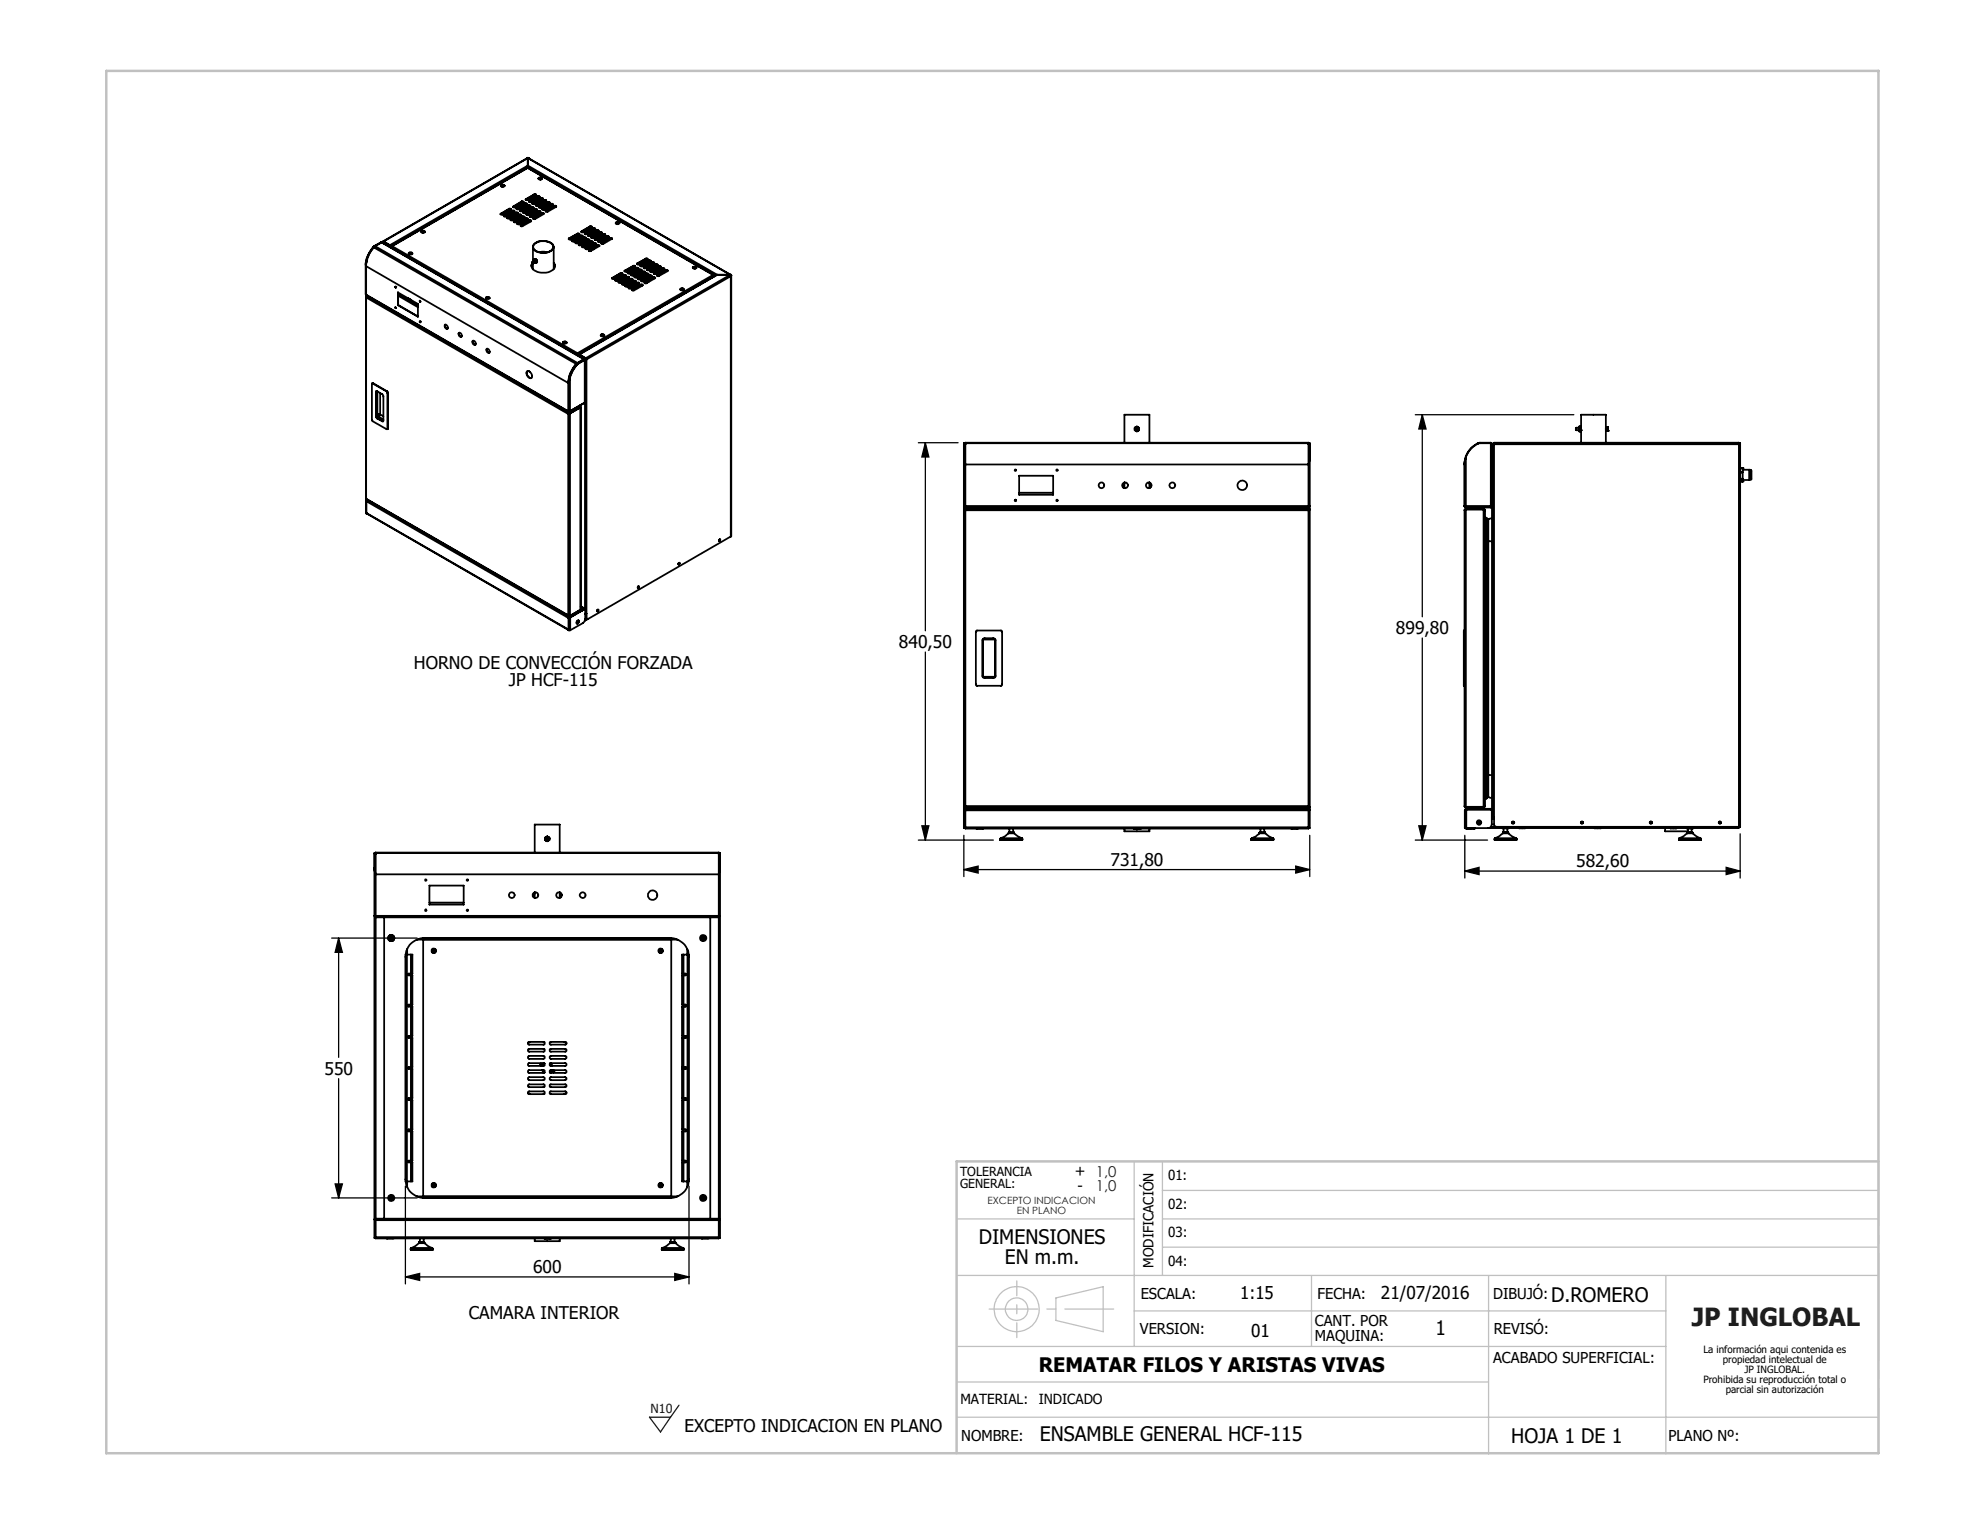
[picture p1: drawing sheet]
<svg xmlns="http://www.w3.org/2000/svg" width="280mm" height="215mm" viewBox="0 0 280 215" stroke-linecap="round" stroke-linejoin="round" font-family="sans-serif">
<g fill="none" stroke="#c0c0c0" stroke-width=".18">
<path d="M134.9 172h25.1M135 179.9h130M160 163.8v26.2M164 167.9h101M164 172h101M164 175.9h101M164 163.8v16.1M185 179.9v10.1M210 179.9v25.3M235 179.9v25.2M135 195h75M135 199.9h130"/>
<path d="M135 190h100M148.9 183.1l6.7-1.6v6.4l-6.7-1.6zM160 184.9h75"/>
<circle cx="143.4" cy="184.7" r="1.59"/>
<circle cx="143.4" cy="184.7" r="3.2"/>
</g>
<g fill="none" stroke="#000" stroke-width=".18">
<path d="M199.6 58.5h22.4M200.6 58.5l.6 2h-1.1zM200.6 58.5v28.5M129.5 62.5h5.6M130.5 62.5l.5 2h-1zM130.5 62.5v26.5M130.5 92v26.5M200.6 90v28.5M129.5 118.5h10.6M130 116.5h1l-.5 2zM136 117.8v5.9M184.7 117.8v5.9"/>
<path d="M199.6 118.5h10.2M200.1 116.5h1.1l-.6 2zM206.6 117.8v6.1M245.5 117.6v6.3M46.8 132.3h12M47.8 132.3l.5 2.1h-1zM47.8 132.3v16.9M136 122.7l2-.5v1zM136 122.7h48.7M182.8 122.2l1.9 .5-1.9 .5zM206.6 122.9l2-.5v1zM206.6 122.9h38.9"/>
<path d="M243.5 122.4l2 .5-2 .5zM47.8 152.2v16.8M46.8 169h12M47.3 167h1l-.5 2zM57.2 167.3v13.8M95.2 179.7l2 .4-2 .5zM97.2 167.3v13.8M57.2 180.1l2-.4v.9zM57.2 180.1h40"/>
</g>
<path d="M91.6 199.9h3l-1.4 2.1zM95.8 198.2l-1.2 1.7" fill="none" stroke="#191924" stroke-width=".18"/>
<path d="M265 163.8v41.2" fill="none" stroke="#c0c0c0" stroke-width=".18" stroke-dasharray="15.2 1.3 1.3 1.3" stroke-dashoffset="6.1"/>
<path d="M135 205h130" fill="none" stroke="#c0c0c0" stroke-width=".18" stroke-dasharray="15.2 1.3 1.3 1.3" stroke-dashoffset="-.3"/>
<path d="M139.5 184.7h17.6" fill="none" stroke="#c0c0c0" stroke-width=".18" stroke-dasharray="15.2 1.3 1.3 1.3" stroke-dashoffset="8.4"/>
<path d="M143.4 180.7v8" fill="none" stroke="#c0c0c0" stroke-width=".18" stroke-dasharray="15.2 1.3 1.3 1.3" stroke-dashoffset="13.1"/>
<path d="M15 10h250v195h-250zM265 163.8h-130.1v41.2" fill="none" stroke="#c0c0c0" stroke-width=".35"/>
<path d="M136 122.7l2-.5v1zM182.8 122.2l1.9 .5-1.9 .5zM130.5 62.5l.5 2h-1zM130 116.5h1l-.5 2zM243.5 122.4l2 .5-2 .5zM206.6 122.9l2-.5v1zM200.1 116.5h1.1l-.6 2zM200.6 58.5l.6 2h-1.1zM47.8 132.3l.5 2.1h-1zM47.3 167h1l-.5 2zM57.2 180.1l2-.4v.9zM95.2 179.7l2 .4-2 .5z" fill="#000"/>
<g fill="none" stroke="#000" stroke-width=".25">
<path d="M51.6 37.2v4.4M51.6 36.8v.3v.5M51.6 37.6v4M51.6 37.6l28.6 16.4M51.6 36.8h.1M51.7 36.8l-.1 .5M51.7 36.8v.3M52.6 34.8l-.1 .2a4.4 4.4 0 0 0-.9 1.8M52.6 34.8l.1 .1M52.7 34.9l-.2 .1a4.4 4.4 0 0 0-.8 1.8M52.7 34.9l-.1 .2a4 4 0 0 0-1 2.5M52.7 34.9l28.6 16.4"/>
<path d="M52.8 34.7l-.2 .1M52.8 34.7h.1M52.8 34.7l-.1 .2M52.9 34.7l-.2 .2M52.9 34.7l28.6 16.5M53.7 34.2h.1M53.7 34.2l-.9 .5M53.8 34.2h.1M53.8 34.2l-1 .5M53.8 34.2v.1M53.8 34.2l-.9 .5M53.8 34.2l28.5 16.5"/>
<path d="M53.9 34.2l28.6 16.5M53.9 34.2h.1M54 34.1v.1M54 34.1h.1M54 34.2l1.5 .9M54 34.2v.1M54.1 34.1h-.1M54.1 34.1l.9 .5M54.1 34.1h.1M55 34.6l.1 .2M55 34.6h.1M55.1 34.8h.1"/>
<path d="M55.1 34.9l26.3 15.1M55.1 34.8v.1M55.3 34.7l-.2 .2M55.3 34.7l-.1 .1M55.3 34.7l26.2 15.1M55.5 35.1l.1 .1M55.5 35.1h.1M57.6 35.7l.2-.1a.2 .2 0 0 1 .3 0 .2 .2 0 0 1 0 .3h-.3zM57.6 35.8a.31 .31 0 0 1 .6 0M59.4 32.7l.2-.1 .3 .1M59.4 32.6l.2-.1a.19 .19 0 0 1 .3 .1 .19 .19 0 0 1-.2 .3 .18 .18 0 0 1-.2-.1 .18 .18 0 0 1-.1-.2zM59.9 32.7l-.3 .1"/>
<path d="M70.7 30.2h-.1M70.7 26.2a.32 .32 0 0 1 .5 0M70.7 30.1v.1M70.7 26.1h.1a.19 .19 0 0 1 .3 0 .19 .19 0 0 1 0 .2h-.1a.19 .19 0 0 1-.3 .1 .19 .19 0 0 1 0-.3zM71.1 30.5h.1M71.1 30.4v.1M71.2 26.2l-.4 .2M71.6 30.7l-.1 .1M71.6 30.7h.1M71.8 29.4h.2l.1 .1-1.2 .8h-.2l-.1-.1 .1-.1M71.8 29.5h.3M71.8 29.4l-1.1 .7"/>
<path d="M71.8 29.4v.1M71.8 29.5l-1.1 .7M72.1 31h-.1M72.1 31h.1M72.3 29.7h.3v.1l-1.2 .7a.16 .16 0 0 1-.2 .1 .16 .16 0 0 1-.1-.2M72.3 29.8h.3M72.3 29.7l-1.2 .7M72.3 29.7v.1M72.3 29.8l-1.2 .7M72.4 29.2h.1M72.4 29.1v.1M72.5 31.3h.1"/>
<path d="M72.8 30a.13 .13 0 0 1 .2-.1 .13 .13 0 0 1 0 .2l-1.2 .7h-.2v-.1M72.8 30l.3 .1M72.8 30l-1.2 .7M72.8 30h.1M72.9 29.4l-.1 .1M72.9 29.4h.1M73 31.5v.1M73 31.5h.1M73.2 30.3a.16 .16 0 0 1 .2-.1 .16 .16 0 0 1 .1 .2l-1.2 .7h-.2l-.1-.1h.1M73.2 30.3l.3 .1M73.2 30.3l-1.1 .7M73.2 30.3h.1"/>
<path d="M73.3 29.2l.2 .1M73.3 29.7v.1M73.5 31.8h.1M73.5 31.8h-.1M73.6 28.4h.2l.1 .2-1.3 .7h-.2v-.1v-.1M73.6 28.5h.3M73.6 28.4l-1.2 .7M73.6 28.5l-1.2 .7M73.6 28.4v.1M73.7 30.5l.3 .1-1.2 .7a.16 .16 0 0 1-.2 .1 .16 .16 0 0 1-.1-.2v.1M73.7 30.5l.3 .1M73.7 30.5l-1.2 .8"/>
<path d="M73.8 29.4l.2 .1M73.8 29.9v.1M73.8 30h.1M74 28.7h.2l.2 .1-1.3 .7a.16 .16 0 0 1-.1 .1 .16 .16 0 0 1-.2-.2h.1M74 28.7l.3 .1M74 28.7l-1.1 .7M74 28.7h.1M74.2 30.8l.3 .1-1.3 .8-.2-.1v-.1M74.2 30.9h.3M74.2 30.8l-1.2 .7M74.2 28.1h.1M74.2 30.8v.1"/>
<path d="M74.2 30.9l-1.2 .6M74.2 28.1v.1M74.3 29.7l.2 .1M74.3 30.2v.1M74.3 30.3h.1M74.3 22.3h.3M74.3 22.3h.1M74.4 22.3h.1M74.4 23.7l-19.2 11M74.4 22.3l-20.4 11.8M74.4 28v.2M74.4 29.1v.2"/>
<path d="M74.4 29.7v.1M74.4 23.7h.1M74.4 23.4v.2M74.4 23.7l-19.1 11M74.4 23.7l26.2 15.1M74.4 23.6l-19.3 11.2M74.4 23.4l-19.4 11.2M74.4 22.3v1.1M74.4 23.6v.1M74.4 22.3l-20.3 11.8M74.5 23.4v.2M74.5 22.3h.1"/>
<path d="M74.5 23.7l26.2 15.1M74.5 22.3l28.5 16.5M74.5 23.4l26.6 15.4M74.5 22.3v1.1M74.5 23.6v.1M74.5 23.6l26.4 15.3M74.5 29l.3 .1-1.2 .7h-.3v-.1M74.5 29l.3 .1M74.5 29l-1.2 .7M74.5 27.9v.3M74.5 29v.3M74.5 29.6v.2"/>
<path d="M74.6 22.3h-.1M74.6 22.3h.1M74.6 31.1a.16 .16 0 0 1 .2-.1 .16 .16 0 0 1 .1 .2l-1.3 .7-.2-.1h.1M74.6 31.1l.3 .1M74.6 28.4v.1M74.6 31.1l-1.1 .7M74.6 31.1h.1M74.8 30l.1 .1M74.8 30.5l-.1 .1M74.8 30.5h.1M75 29.3a.16 .16 0 0 1 .2-.1 .16 .16 0 0 1 .1 .2l-1.3 .7-.2-.1v-.1M75 29.3h.3"/>
<path d="M75 29.3l-1.2 .6M75 29.3l-1.2 .7M75 29.3h.1M75.1 37l.1-.1 .1 .1v.1h-.1M75.1 28.7h.1M75.2 37.1h.1M75.2 34.8v2.1M75.2 37.1v.9M75.2 30.3l.2 .1M75.2 30.8v.1M75.2 36.8h.1M75.2 30.7v.1"/>
<path d="M75.2 36.7v.1M75.3 36.7h.1M75.3 36.7h-.1M75.4 27.4a.16 .16 0 0 1 .1 0 .16 .16 0 0 1 .1 .1l-1.2 .7h-.2l-.1-.1h.1M75.4 27.5h.2M75.4 36.6l.1 .1M75.4 36.6h.1M75.4 36.8l-.3 .1M75.4 27.4l-1.2 .7M75.4 27.5l-1.2 .6M75.4 27.4v.1M75.4 36.6l-.1 .1"/>
<path d="M75.4 37.1h.1zM75.4 34.4a2.1 2.1 0 0 1 2.6 .1 .7 .7 0 0 1-.6 1 1.92 1.92 0 0 1-2.2-.5v-.3zM75.5 36.6v.1M75.5 34.4a1.84 1.84 0 0 1 2.5 .3 1.07 1.07 0 0 1-1.3 .9h-.1a1.24 1.24 0 0 1-1.4-.8zM75.5 29.5l.3 .1-1.3 .7a.16 .16 0 0 1-.1 .1 .16 .16 0 0 1-.1-.2M75.5 29.5l.3 .1M75.5 37l-.3 .1M75.5 29.5l-1.2 .8M75.5 29.5l-1.2 .7M75.5 29.5h.1M75.5 36.7v.1M75.5 37.1h.1"/>
<path d="M75.5 36.8h.1M75.5 36.8l.1 .2M75.6 36.6l.1 .2M75.6 36.6l-.3 .1M75.6 36.6h-.1M75.6 37l-.1 .1M75.6 37v.1M75.6 28.9v.1M75.6 28.9h.1M75.6 36.8v.2M75.7 30.5l.2 .1M75.7 36.8v.2l-.1 .1"/>
<path d="M75.7 36.8h-.1M75.8 27.7h.3l-1.2 .8a.16 .16 0 0 1-.2 0 .16 .16 0 0 1-.1-.1M75.8 27.7l.3 .1M75.8 27.7l-1.2 .7M76 25.1l.2-.1a.19 .19 0 0 1 .3 .2 .19 .19 0 0 1-.3 .1h-.2zM76 29.8h.2v.1l-1.2 .7h-.3l.1-.1M76 29.8l.2 .1M76 25.2a.32 .32 0 0 1 .5 0M76 29.8l-1.2 .7M76 29.8h.1M76 25.2l.2 .1M76.1 35.6l.3-.1 .8 .1"/>
<path d="M76.1 29.2l-.1 .1M76.1 29.2h.1M76.3 28l.2-.1 .1 .2-1.3 .7h-.2v-.1M76.3 28h.3M76.3 28l-1.2 .7M76.4 30.1a.16 .16 0 0 1 .2-.1 .16 .16 0 0 1 .1 .2l-1.2 .7h-.3v-.2M76.4 30.1h.3M76.4 30.1l-1.2 .6M76.4 30.1l-1.2 .7M76.4 30.1h.1M76.6 29.5h-.1M76.6 29.4v.1"/>
<path d="M76.8 28.2a.16 .16 0 0 1 .1 0 .16 .16 0 0 1 .1 .1l-1.2 .8a.15 .15 0 0 1-.1 0 .15 .15 0 0 1-.1-.2M76.8 28.3h.2M76.8 28.2l-1.2 .7M76.8 28.3l-1.2 .6M76.8 28.2v.1M77 29.8h.1M77 29.7v.1M77.3 28.5h.2v.1l-1.2 .7h-.2v-.1M77.3 28.6h.2M77.3 28.5l-1.2 .7M77.3 28.5v.1M77.3 28.6l-1.2 .6"/>
<path d="M77.7 28.8l.2-.1 .1 .2-1.2 .7a.13 .13 0 0 1-.2 0 .13 .13 0 0 1-.1-.1l.1-.1M77.7 28.8l.3 .1M77.7 28.8l-1.1 .6M77.7 28.8h.1M77.7 28.8l-1.1 .7M78.1 37.1a.72 .72 0 0 1-.4 1.2 2.25 2.25 0 0 1-2.7-.5v-.4l.1-.3-.1 .5M78.1 37.1l.2 .5M78.1 34.8v3.2M78.2 29.1h.3v.1l-1.2 .7h-.3v-.2M78.2 29.1h.3M78.2 29.1l-1.2 .6M78.2 29.1l-1.2 .7"/>
<path d="M78.2 29.1h.1M80.3 33.7h-.1M80.3 33.6v.1M80.3 33.7l.2 .1M80.4 33.6l.2 .1M80.7 33.4l.2 .2M80.8 34h-.1M80.8 33.9v.1M80.8 33.9l.2 .2M80.9 33.9l.1 .1M81.2 33.7l.2 .1M81.2 34.2h.1"/>
<path d="M81.2 34.2v.1M81.3 34.2l.2 .1M81.5 33h.2l-1.2 .8h-.2v-.2M81.5 33l.2 .1M81.5 33h.1M81.5 33l-1.2 .6M81.5 33l-1.2 .7M81.6 34l.2 .1M81.7 34.5l-.1 .1M81.7 34.4v.1M81.7 34.5l.3 .1M81.8 34.4l.2 .2"/>
<path d="M81.9 33.2a.16 .16 0 0 1 .2 0 .16 .16 0 0 1 .1 .2l-1.3 .7h-.2l.1-.2M81.9 33.3h.3M81.9 33.2v.1M81.9 33.2l-1.1 .7M81.9 33.3l-1.1 .7M82.1 32.7h-.1M82.1 32.6v.1M82.1 34.2l.2 .2M82.2 34.7l-.1 .2h.3M82.2 34.8h-.1M82.2 34.7v.1M82.2 34.7l.2 .2"/>
<path d="M82.3 34.7l.1 .1M82.4 33.5h.2l.1 .1-1.2 .7h-.3v-.1M82.4 33.6h.3M82.4 33.5l-1.2 .7M82.4 33.5v.1M82.4 33.6l-1.2 .6M82.5 32.9v.1M82.5 32.9h.1M82.6 34.5l.2 .1M82.6 35v.1M82.7 35l.2 .1M82.9 33.8l.1-.1 .1 .2-1.2 .7a.13 .13 0 0 1-.2 .1 .13 .13 0 0 1 0-.2v-.1"/>
<path d="M82.9 33.8l.2 .1M82.9 33.8l-1.2 .7M82.9 33.8l-1.2 .6M82.9 33.8h.1M83 33.2h.1M83 33.2h-.1M83.1 34.8l.2 .1M83.1 35.3l-.1 .1M83.1 35.3l.3 .1M83.2 35.3l.2 .1M83.2 31.9h.2l.1 .1-1.2 .8a.13 .13 0 0 1-.2 0 .13 .13 0 0 1-.1-.2h.1M83.2 32h.3"/>
<path d="M83.2 31.9l-1.1 .7M83.2 31.9v.1M83.2 32l-1.1 .7M83.3 34.1l.2-.1 .1 .2-1.2 .7M83.3 34.1h.3M83.3 34.1l-1.1 .6M83.3 34.1h.1M83.3 34.1l-1.1 .7M83.5 33.5h-.1M83.5 33.5h.1M83.5 35.1l.2 .1M83.7 32.2a.16 .16 0 0 1 .2 0 .16 .16 0 0 1 .1 .1l-1.2 .7h-.3v-.1"/>
<path d="M83.7 32.3h.3M83.7 32.2l-1.2 .7M83.7 32.3l-1.2 .6M83.7 32.2v.1M83.8 34.3a.13 .13 0 0 1 .2 0 .13 .13 0 0 1 .1 .1l-1.2 .8h-.2l-.1-.2M83.8 34.3l.3 .1M83.8 34.3l-1.2 .7M83.9 33.7v.1M84.2 32.5a.13 .13 0 0 1 .1-.1 .13 .13 0 0 1 .1 .2l-1.2 .7h-.2v-.1M84.2 32.5l.3 .1M84.2 32.5l-1.2 .7M84.2 32.5h.1"/>
<path d="M84.3 34.6h.2l.1 .1-1.3 .7a.13 .13 0 0 1-.1 .1 .13 .13 0 0 1-.1-.2M84.3 34.6l.3 .1M84.3 34.6l-1.2 .7M84.4 34h.1M84.4 34l-.1 .1M84.6 32.8h.2l.1 .1-1.2 .7a.13 .13 0 0 1-.2 0 .13 .13 0 0 1-.1-.1h.1M84.6 32.8l.3 .1M84.6 32.8l-1.1 .7M84.6 32.8h.1M84.9 34.3h-.1M84.9 34.3h.1M85.1 33h.3v.1l-1.3 .8-.2-.1v-.1"/>
<path d="M85.1 33l.3 .1M85.1 33l-1.2 .7M85.6 33.3a.13 .13 0 0 1 .2 0 .13 .13 0 0 1 0 .1l-1.2 .7-.1 .1-.2-.1 .1-.1M85.6 33.4h.3M85.6 33.3l-1.2 .7M85.6 33.4l-1.2 .6M85.6 33.3v.1M86 33.6h.3v.1l-1.2 .7h-.2l-.1-.1h.1M86 33.6h.3M86 33.6l-1.1 .7M86 33.6h.1M86.4 39.2h.1"/>
<path d="M86.4 39.2l-.1 .1M86.8 39.5v.1M86.8 39.5h.1M86.9 31.5v-.1a.28 .28 0 0 1 .4 .1h.1M86.9 31.4l.2 .2M86.9 31.4l.1-.1a.19 .19 0 0 1 .3 0 .19 .19 0 0 1 0 .3 .21 .21 0 0 1-.3 .1 .21 .21 0 0 1-.1-.3zM87.3 39.8h-.1M87.3 39.7v.1M87.5 38.5a.16 .16 0 0 1 .2 0 .16 .16 0 0 1 .1 .1l-1.2 .8-.3-.1 .1-.1M87.5 38.6h.3M87.5 38.5l-1.1 .7M87.5 38.5v.1"/>
<path d="M87.5 38.6l-1.1 .6M88 38.8l.3 .1-1.2 .7a.13 .13 0 0 1-.2 .1 .13 .13 0 0 1-.1-.2M88 38.8l.3 .1M88 38.8l-1.2 .7M88 38.8h.1M88.1 38.2h.1M88.1 38.2v.1M88.2 38.2l.2 .1M88.5 39.1l.2-.1 .1 .2-1.3 .7h-.2v-.2M88.5 39.1h.3M88.5 39.1l-1.2 .6M88.5 39.1h.1"/>
<path d="M88.5 39.1l-1.2 .7M88.5 38l.3 .1M88.6 38.5h-.1M88.7 38.5l.2 .1M88.7 38.4l.2 .1M89 39.4l.2-.1 .1 .1-1.3 .8h-.2l-.1-.1 .1-.1M89 39.4h.2M89 39.4l-1.2 .6M89 39.4h.1M89 39.4l-1.2 .7M89 38.3l.3 .1M89.1 38.7l-.1 .1a.16 .16 0 0 0 .1 .1 .16 .16 0 0 0 .2 0"/>
<path d="M89.1 38.8h-.1M89.1 38.7v.1M89.1 38.8l.2 .1M89.2 38.7l.2 .1M89.3 37.5h.2l.1 .1-1.2 .7h-.3v-.1M89.3 37.6h.3M89.3 37.5l-1.2 .7M89.3 37.5v.1M89.3 37.6l-1.2 .6M89.4 39.6h.2l.1 .1-1.2 .7h-.2l-.1-.1M89.4 39.7h.3M89.4 39.6l-1.2 .7"/>
<path d="M89.4 39.6v.1M89.4 39.7l-1.2 .6M89.5 38.5l.2 .1M89.5 39v.1h.3M89.5 39v.1M89.5 39h.1M89.6 39l.2 .1M89.6 39l.3 .1M89.8 37.8h.2l.1 .1-1.3 .7a.13 .13 0 0 1-.1 0 .13 .13 0 0 1-.1-.1M89.8 37.8l.3 .1M89.8 37.8l-1.2 .7M89.9 39.9l.2-.1 .1 .2-1.3 .7h-.2v-.1"/>
<path d="M89.9 39.9l.3 .1M89.9 39.9l-1.2 .7M89.9 37.2h.1M89.9 39.9h.1M90 38.8l.2 .1M90 39.3v.1M90 39.3h.1M90.1 39.3l.2 .1M90.1 39.2l.2 .2M90.2 38h.2l.1 .2-1.2 .7M90.2 38.1l.2-.1 .1 .2M90.2 38l-1.1 .7"/>
<path d="M90.2 38.1l-1.1 .7M90.2 38v.1M90.4 37.5h-.1M90.4 37.4v.1M90.5 39.1l.2 .1M90.5 39.5v.1a.16 .16 0 0 0 .1 .1 .16 .16 0 0 0 .1 0M90.5 39.6h.1M90.5 39.5v.1M90.5 39.6l.2 .1M90.6 39.5l.2 .1M90.7 38.3a.13 .13 0 0 1 .2 0 .13 .13 0 0 1 .1 .1l-1.2 .7M90.7 38.4h.3"/>
<path d="M90.7 38.3l-1.2 .7M90.7 38.4l-1.2 .6M90.7 38.3v.1M90.8 37.8h.1M90.8 37.7v.1M90.9 39.3l.2 .2M90.9 39.8l.1 .2h.2M90.9 39.8v.1M91 36.7l.1 .1M91 36.6v.1M91 36.7h.1M91 39.8l.2 .2"/>
<path d="M91.1 36.7h.1M91.1 39.8l.2 .1M91.1 36.5v.2M91.1 36.5a.13 .13 0 0 1 .2-.1 .13 .13 0 0 1 0 .2l-1.2 .7h-.1h-.1v-.1M91.1 36.5l.3 .1M91.1 36.5l-1.2 .7M91.1 36.5h.1M91.2 38.6h.2l.1 .1-1.3 .7h-.2v-.1M91.2 38.6l.3 .1M91.2 38.6l-1.2 .7M91.2 38.6h.1M91.3 36.5v.1"/>
<path d="M91.3 38v.1M91.3 38h.1M91.4 39.6l.2 .1M91.5 36.7h.3v.1l-1.2 .8h-.2l-.1-.1 .1-.1M91.5 36.8h.3M91.5 36.7l-1.1 .7M91.5 36.7v.1M91.5 36.8l-1.1 .7M91.7 38.9a.15 .15 0 0 1 .1-.1 .15 .15 0 0 1 .1 .2l-1.2 .7M91.7 38.9l.2 .1M91.7 38.9l-1.2 .6M91.7 38.9h.1"/>
<path d="M91.7 38.9l-1.2 .7M91.8 38.3h-.1M92 37h.3v.1l-1.2 .7a.16 .16 0 0 1-.2 .1 .16 .16 0 0 1-.1-.2M92 37.1h.3M92 37l-1.2 .7M92 37v.1M92 37.1l-1.2 .7M92.1 39.1l.3 .1-1.2 .8M92.1 39.1l.3 .1M92.1 39.1l-1.2 .7M92.3 38.6h-.1M92.3 38.5v.1"/>
<path d="M92.5 37.3a.13 .13 0 0 1 .2-.1 .13 .13 0 0 1 0 .2l-1.2 .7h-.2v-.1M92.5 37.3l.3 .1M92.5 37.3l-1.2 .7M92.5 37.3h.1M92.7 38.8v.1M92.7 38.8h.1M93 37.6a.16 .16 0 0 1 .1-.1 .16 .16 0 0 1 .1 .2l-1.2 .7h-.2l-.1-.1h.1M93 37.6l.2 .1M93 37.6l-1.2 .7M93.4 37.8l.3 .1-1.2 .7a.16 .16 0 0 1-.2 .1 .16 .16 0 0 1-.1-.2h.1M93.4 37.9h.3M93.4 37.8l-1.1 .7"/>
<path d="M93.4 37.8v.1M93.4 37.9l-1.1 .7M93.9 38.1l.3 .1-1.3 .8-.2-.1v-.1M93.9 38.2h.3M93.9 38.1l-1.2 .7M93.9 38.2l-1.2 .6M93.9 38.1v.1M97.7 37.7h.1a.24 .24 0 0 1 .2-.1 .24 .24 0 0 1 .2 .2l-.1 .1a.26 .26 0 0 1-.4-.2zM97.7 37.8l.2-.1h.2l.1 .1M97.8 37.7l.2 .2M100.6 38.8l.2 .2M100.6 38.8l.2 .1"/>
<path d="M100.6 38.8l-19.1 11M100.7 38.9h.1M100.8 39h.1M100.8 39l-19.3 11M100.8 38.9v.1M101.1 38.8l-19.5 11.2M101.1 38.8l-19.4 11.2M101.1 38.8h1.9M101.1 38.8h.1M103 38.8l.1 .2-20.4 11.7M103 38.8h.1M103 38.8v.1"/>
<path d="M103 38.8l-20.4 11.7M103 38.8h.2l-.1 .1M103 38.9h.1M103.1 38.9v36.8M103.2 38.8l-.1 36.9M51.6 41.9v28.5M51.6 41.8v.2M51.6 41.6l28.6 16.5M51.6 42v28.4M51.6 42l28.6 16.4M51.6 41.8h.1M51.6 41.6l28.6 16.4"/>
<path d="M51.7 41.7l-.1 .3M51.7 41.7l28.6 16.6M51.7 41.7l-.1 .1M51.8 41.7h-.1M52.6 54.1h-.1v5.2l2 1.3 .1-.1M52.6 54.1l1.9 1.1M52.6 54.1h-.1M52.6 54.1h.1M52.6 54.1l2 1.1M53 55.3l.1-.1h.1l.7 .4 .2 .3v3.5h-.2M53 58.7l.2 .3M53 55.3v3.4"/>
<path d="M53.1 58.6l.2 .4M53.1 55.3h-.1M53.1 58.6l-.1 .1M53.1 55.3v3.3M53.1 55.2v.1M53.2 59l.7 .4M53.2 58.5l.2-.1 .2 .1M53.2 58.5l.2 .3M53.2 55.2v3.3M53.2 58.5h-.1M53.3 59h-.1M53.3 59l.6 .4"/>
<path d="M53.4 58.8l-.2 .1M53.4 58.8l.7 .4M53.6 58.5l-.2 .3M53.6 58.5l.5 .2M53.6 55.4v3.1M53.9 59.4h.1M54.5 55.2l.1 .2M54.6 55.2l.1 .2M54.6 55.2h-.1M54.6 55.4v5.1M54.7 55.4h-.1M54.7 55.4v5"/>
<path d="M55.7 40.4l.1 .2zM55.7 43.4l.1-.1v.2zM55.8 40.4h.1M55.8 40.4v.2M55.8 43.3v.2M56.1 41.3l2.8 1.6v1.8l-2.8-1.6zM56.2 43l-.1 .1M56.2 43l2.7 1.6M56.2 41.3v1.7M56.2 41.7l2.7 1.6M56.2 41.5l2.7 1.7M57.6 42.1l.1 .2h.2"/>
<path d="M57.7 42.1l.2 .1M57.8 42.3h.1M57.8 42.3h.2M58 42.3l-.1 .1M59.2 42.4l.1 .2zM59.2 42.4l.1 .2M59.2 45.3h.1M59.2 45.3l.1 .2M62.8 45.8l.2 .1a.25 .25 0 0 1 .2 .2 .25 .25 0 0 1-.2 .3l-.2-.2zM62.8 45.8v.1a.43 .43 0 0 0 .3 .5M64.7 47a.3 .3 0 0 1 .4 .1 .3 .3 0 0 1-.1 .4l-.2-.1zM64.8 46.9l-.1 .2 .1 .3 .3 .1"/>
<path d="M66.7 48.1a.33 .33 0 0 1 .4 .2 .33 .33 0 0 1-.1 .4l-.4-.4zM66.7 48.1a.39 .39 0 0 0 .4 .5M68.5 42.1l.2-.2 .4 .2M68.6 49.3a.32 .32 0 0 1 .4 .1 .32 .32 0 0 1 0 .4l-.3-.2zM68.7 41.9a.19 .19 0 0 1 .3 0 .19 .19 0 0 1 0 .2l-.2 .1a.18 .18 0 0 1-.2 0 .18 .18 0 0 1 0-.3zM68.7 49.2v.2a.36 .36 0 0 0 .3 .4M74.3 52.4a.51 .51 0 0 1 .5 .1 .51 .51 0 0 1 .2 .5 .27 .27 0 0 1-.1 .3 .27 .27 0 0 1-.4-.1 .71 .71 0 0 1-.2-.8zM74.4 52.4a.65 .65 0 0 0 .6 .9M74.6 52.4h.1M79.4 48.3l.2-.1 .3 .1M79.4 48.2h.3a.16 .16 0 0 1 .2 0 .16 .16 0 0 1-.1 .3 .2 .2 0 0 1-.3 0 .2 .2 0 0 1-.1-.3zM80.2 58l.1 .1"/>
<path d="M80.2 58.4h.1M80.2 54v4M80.2 58.4v28.4M80.3 58.3v.1M80.3 58.3l-.1 .1M80.3 58.3h.1M80.4 58.3l-.2 .1M80.4 53.4l-.2 .5M80.4 58.3h.1M80.4 53.4h.1M80.4 53.4l-.2 .6M80.4 53.4v4.6h-.2"/>
<path d="M80.4 58.3v28.6M80.6 52.5l-.1 .2M80.6 52.5l-.1 .1M80.8 52v.2M80.9 49.8h.2M81 57.9v.1M81.1 49.8l1.4 .9M81.1 49.8l-.1 .1M81.1 57.8h.1M81.3 51.3l-.4 .6a3.8 3.8 0 0 0-.7 2.1M81.3 51.4l-.9 1.4-.2 1.1M81.3 51.3v.1"/>
<path d="M81.4 51.4l-.2 .2a4.4 4.4 0 0 0-.8 1.8M81.4 51.4v.1M81.4 51.5l-.2 .1a4.4 4.4 0 0 0-.8 1.8M81.4 50h.1M81.4 51.3l-.1 .2M81.5 49.8v.2M81.5 49.9v.1M81.5 49.8l-.1 .2M81.5 51.2l-.2 .1M81.5 51.2l-.2 .2M81.5 49.8v.1M81.5 50v.1"/>
<path d="M81.5 51.2h.1M81.5 50h.1M81.5 51.3l-.1 .1M81.5 51.3h.1M81.6 51.3l-.2 .2M81.6 50.1h.1M81.6 50.1v.1M81.6 57.3l.2 .1M81.7 57.3l.1 .1M81.7 50l-.1 .1M81.7 50l.9 .6M81.7 50h.1"/>
<path d="M81.8 57.2v.1M81.8 57.5h.1M81.8 57.4h.1M81.8 57.4l-1.5 .9M81.8 57.4v.1M81.8 57.4l-1.6 1M81.9 57.5l-1.5 .8M81.9 57.5v28.5M82.2 50.3l-.1 .1M82.3 50.4l-.2 .1M82.3 50.7h.1M82.3 56.9h.1"/>
<path d="M82.3 50.7l-.8 .5M82.4 50.7h-.1M82.4 50.7h.1M82.4 50.8h.1M82.4 50.8l-.9 .5M82.5 50.8l-.9 .5M82.5 50.8v6M82.5 56.8l-2.2 1.3M82.5 56.7v.1M82.5 50.7h.2M82.5 50.7v35.1M82.5 50.7h.1"/>
<path d="M82.6 50.5l.1 .2M82.6 50.6l.1 .1M82.6 50.5v.1M82.7 50.7h.1M82.7 50.7v36.5M84.7 47.3a.29 .29 0 0 1 .5 0M84.8 47.2l.1-.1a.19 .19 0 0 1 .3 .1 .19 .19 0 0 1 0 .2h-.1a.19 .19 0 0 1-.3 .1 .19 .19 0 0 1 0-.3zM87.8 40v.1M87.8 40.1h-.1M88.2 40.3v.1M88.2 40.3h.1M88.7 40.6v.1"/>
<path d="M88.7 40.6h.1M89.2 40.9h-.1M89.2 40.8v.1M90.4 40.2a.13 .13 0 0 1 .2-.1 .13 .13 0 0 1 0 .2l-1.2 .7h-.2v-.2M90.4 40.2h.3M90.4 40.2l-1.2 .6M90.4 40.2h.1M90.4 40.2l-1.2 .7M96 40.8a.31 .31 0 0 1 .5 0M96 40.7a.21 .21 0 0 1 .3-.1 .21 .21 0 0 1 .1 .3l-.2 .1a.18 .18 0 0 1-.2-.1 .18 .18 0 0 1 0-.2zM51.6 70.4l28.6 16.5M51.6 70.6l.1 1.8"/>
<path d="M51.6 70.4l28.6 16.4M51.7 70.7v-.2l28.7 16.5M51.7 70.5v.2M51.7 70.7l28.5 16.5M51.7 70.7v1.7M51.7 70.5h.1M51.7 72.4h.1M51.7 72.4l28.5 16.4M51.7 72.4l28.5 16.5M51.8 70.5h-.1M54.7 60.4l-.1 .2M54.7 60.4l-.1 .1"/>
<path d="M95.7 79.5h.1M95.7 79.4v.1M95.8 79.4l-.1 .2M101.5 76.1l-.1 .1M101.5 76.1l-.1 .2M101.6 76.1l-.2 .2M103.1 75.7l-20.2 11.7-.2-.2M136 71.9l.2 .1zM136 64.6l.2 .9M136 71.4h.2M136 62.6v2M136 64.6v52.2h.2"/>
<path d="M136 64.6h.1M136 62.6h.1M136 62.5v.1M136 62.5l.2 .2M136.1 71.8l.1 .2M136.1 71.8h48.6M136.1 62.7h.1M136.2 71.4v.2M136.2 62.5v3M136.2 62.5h.1M136.2 62.5h-.2M136.2 62.5l-.1 .1"/>
<path d="M136.2 62.6v.1M136.2 62.5v.2M136.2 72h48.4M136.2 65.5v5.9M136.2 71.6v.2M136.2 72v41.7M136.2 71.4h48.4M136.2 65.5h48.4M136.2 71.6h48.4M136.2 62.5h48.4M137.4 71.6v.2M143.3 70.5h.1"/>
<path d="M143.8 67.1h4.8v2.7h-4.8zM143.8 69.5h4.8M158.4 68.8l.2-.7v.7M158.6 68.1v.1M158.6 62.5v-4h3.5v4M160.1 60.6v.1l.1 .1M160.1 60.6l.1 .2M160.1 60.5v.1M160.2 60.3l-.1 .2M160.2 60.3h-.1v.2M160.2 60.8h.1M160.3 60.8h.2"/>
<path d="M160.3 60.8l.1 .1 .1-.1M160.3 60.2h.2M160.3 60.2h.1h.1M160.3 60.2l-.1 .1M160.5 60.2v.1M160.5 60.3l.2 .2M160.5 60.8h.1M160.7 60.5l-.2 .3M162.2 68.1v.1M162.3 68.8l-.2-.7v.7M183.4 71.6v.2M184.5 62.5l.1 .2"/>
<path d="M184.5 62.6l.1 .1M184.6 71.4v.2M184.6 62.5v3M184.6 71.4h.1M184.6 62.5h.1M184.6 62.5l.1 .1M184.6 65.5v5.9M184.6 71.6v.2M184.6 72v41.7M184.6 62.7h.1M184.6 71.9h.1zM184.7 71.8l-.1 .2"/>
<path d="M184.7 64.6l-.1 .9M184.7 62.6v2M184.7 62.5v.1M184.7 62.5l-.1 .2M184.7 64.6h.1M184.7 62.6h.1M184.7 64.6v52.2h-.1M206.6 71.4h.2M206.6 71.4l.2 .2M206.6 72v41.7M206.6 71.4l.2 .1M206.8 71.9l-.2 .1"/>
<path d="M206.8 71.8l-.2 .1v.1M206.8 71.8l-.1 .1M206.8 64.6l-.2 .8v6M206.8 71.9h2.5M206.8 71.8h2.5M206.8 71.4h3.5M206.8 71.6h3.5M206.8 64.6v6.8M206.8 71.5v.1M206.8 71.8h.1M206.8 71.9v41.9M206.8 71.5h3.5"/>
<path d="M208.5 62.6a3.2 3.2 0 0 0-1.7 2M208.5 62.5a3.4 3.4 0 0 0-1.9 2.9M208.5 62.5v.1M208.8 62.5l-.3 .1M208.8 62.5h-.3M208.8 62.5h1.5M208.8 62.5h.1M209.3 71.9l.2 .1M209.3 71.8l.2 .2v41.8l-.2 .1M209.3 71.8l.1 .1M209.3 71.8h.1M209.3 71.9v41.9"/>
<path d="M209.5 73h.2v39.7h-.2M209.5 76.4h.1M209.6 73v3.4M209.6 76.4v32.9M209.6 76.4h.3M209.7 74.2h.1M209.9 73.3v3.1M209.9 73.3l-.1-.1v39.3l.1-.1M209.9 76.4h.6M209.9 76.4v32.9M210.3 62.5l.2 .2M210.3 71.4h.2"/>
<path d="M210.3 62.5l.1 .1M210.3 62.5l.2 .1v52.8M210.3 62.5v8.9M210.3 71.5v.1M210.5 73.1l-.6 .2M210.5 71.4l-.2 .2M210.5 71.4l-.2 .1M210.5 71.4h.1M210.5 63.5l.1 .2M210.5 63.7h.1M210.5 67.7v.8M210.5 64.5v.9"/>
<path d="M210.5 69.5h.1M210.5 69.7h.1M210.7 62.5v.2M210.7 62.6v.1M210.7 62.5l-.1 .2M210.7 62.7v53.7l.4 .2M210.7 62.7h-.1v52.7M222.4 60.3v.4M222.4 60.3l-.1 .1 .1 .3M222.4 60.3h.3M222.4 60.7h.3M222.7 60.3h.1"/>
<path d="M222.7 60.5l.1 .2M222.7 60.3v.2M222.7 60.8l.1 .1M222.7 60.5v.3M222.7 60.2v.1M222.7 60.8h.1M222.8 60.2h-.1M222.8 60.3l-.1 .2M222.8 60.7l-.1 .1M222.8 60.3h.2M222.8 60.7h.2M222.8 60.2h.2"/>
<path d="M222.8 60.9h.2M223 60.2h.1M223 60.3v.2M223 60.7v.1M223 60.7h.1M223 60.3h.1M223 60.5v.2M223 60.8v.1M223 60.5v.3M223 60.8h.1M223 60.2v-1.7h3.5v1.7M223 60.3v.4"/>
<path d="M223 60.2v.1M223 60.8v1.7M226.5 60.3v.4M226.5 60.2v.6M226.5 60.8v1.7M226.5 60.2h.3M226.5 60.8h.3M226.8 60.8h.1M226.8 60.2v.6M245.3 62.5v.2h-34.6M245.3 62.5h-34.6v.2M245.3 62.5h.2v54.1h-.2"/>
<path d="M245.3 62.5h.1M245.3 62.5v54.1M245.5 66.1h.3M245.5 67.9h.3M245.5 66.7h.3M245.5 67.5h.3M245.5 66.6h.3M245.5 67.6h.3M245.8 66.6v.1M245.8 67.5v.1M245.8 66.1h.1M245.8 67.9h.1"/>
<path d="M245.8 67.7h.9M245.8 66.3h.9M245.8 66.1v.5M245.8 66.7v.8M245.8 67.6v.3M246.7 66.3l.3 .1M246.7 66.3v1.4M247 67.6l-.3 .1M247 66.4v1.2M80.2 86.8l.2 .1M80.2 86.8l.1 .1M80.2 87.2v1.7h.2"/>
<path d="M80.2 87.2h.1M80.3 86.9h.1M80.4 87l-.2 .2M80.4 87.1l-.2 .1M80.4 87v.1M80.4 87.1h.1M80.4 87.1v1.8M81.1 86.7h.1M81.4 87.6a.15 .15 0 0 1 .2 0 .15 .15 0 0 1 0 .2 .17 .17 0 0 1-.1 .2 .17 .17 0 0 1-.2-.1zM81.6 87.5v.4l-.2 .1M81.8 86.3h.1M81.8 86.1h.1"/>
<path d="M81.8 86.2v.1M81.8 86.1l-1.5 .8M81.9 86l-1.5 .9M81.9 86.2h.1M81.9 85.5l.6 .3M81.9 85.6l.5 .2M82.4 85.8l.1 .1M82.4 85.9h.1M82.4 85.8v.1M82.4 85.9l-2 1.2M82.4 85.8l-2 1.2M82.5 85.9l-2.1 1.2"/>
<path d="M82.5 85.9h.1M82.5 85.9v1.5l-.1 .3-2 1.2M82.5 86.6h.2M82.5 86.7l.2-.1v.6M82.6 86.6h-.1M82.7 87.2l.1 .2M82.7 87.2h.1M82.8 87.3l-.3 .2M82.8 87.4l-.3 .2M84.2 86.1h.1M84.3 86.1l.1-.1-.1 .3-.1-.1zM84.3 86l-.1 .2"/>
<path d="M84.3 86l.1 .1-.2 .1M90 82.8h.1M90 82.7v.1M90.1 82.7l-.1 .2M137.8 89h3.5l.1 .1v7.5l-.1 .1h-3.5l-.1-.1v-7.5zM138.6 95.3a.26 .26 0 0 0 .3 .4h1.2a.26 .26 0 0 0 .3-.4M138.6 90.4a.26 .26 0 0 1 .3-.4h1.2a.26 .26 0 0 1 .3 .4M138.6 90.3v5.1M138.6 90.2h1.8M138.6 95.5h1.8M140.4 90.3v5.1M206.5 96.5v.2h.1"/>
<path d="M206.5 96.5h.1M206.5 89.2h.1M206.5 89.2v7.3M206.6 89h-.1v.2M76.9 118.4l.1 .2M76.9 118.3v.1M77 118.1l-.1 .2M77 118.6h.1M77.1 118.1h.2M77.1 118.1l.1-.1 .1 .1M77.1 118.6h.2M77.1 118.6l.1 .1 .1-.1"/>
<path d="M77.1 118.1h-.1M77.3 118.1h.1M77.4 118.1l.1 .2M77.4 118.1l.1 .1v.1M77.4 118.6h-.1M77.5 118.3l-.1 .3M77.5 118.3v.2l-.1 .1M136 113.8l.2-.1zM136 114.2l.2 .1zM136.1 114.1l.1 .2M136.1 114.2l.1 .1M136.1 114.2h.1"/>
<path d="M136.1 113.9h48.6M136.1 114.1v.1M136.1 114.1h48.6M136.2 113.7l-.1 .2M136.2 116.8v.1h48.4v-.1M136.2 113.7h48.4M136.2 113.9v.2M136.2 114.3v2.5M136.2 114.3h48.4M136.2 116.7h48.4M137.4 113.9v.2M137.7 116.9h.1"/>
<path d="M137.7 116.9h.9M138.6 116.9h.1M141.1 118.5h3.1M141.1 118.3h3.1M141.1 118.3v.2M141.1 118.3h.1M142.3 117.6l-.6 .4-.6 .3M142.3 117.6h.8M142.3 117.5h.8M142.3 117.5v.1M142.4 116.9v.5M142.9 116.9v.5"/>
<path d="M143.1 117.6l.5 .4 .6 .3M143.1 117.5v.1M144.2 118.3h.1M144.2 118.3v.2M158.6 116.9v.4h3.5v-.4M159.9 116.9h.1M159.9 116.9h.9M160.8 116.9h.1M176.5 118.5h3.1M176.5 118.3h3.1M176.5 118.3v.2M176.6 118.3h3"/>
<path d="M176.6 118.3h-.1M177.7 117.6l-.5 .4-.6 .3M177.7 117.6h.8M177.7 117.5h.8M177.7 117.5v.1M177.8 116.9v.5M178.3 116.9v.5M178.5 117.6l.5 .4 .6 .3M178.5 117.5v.1M179.6 118.3h.1M179.6 118.3v.2M182.1 116.9h.1"/>
<path d="M182.1 116.9h.9M183 116.9h.1M183.4 113.9v.2M184.6 113.7l.1 .2M184.6 113.7l.1 .1zM184.6 113.9v.2M184.6 114.3v2.5M184.7 114.1l-.1 .2M184.7 114.2l-.1 .1zM184.7 114.2l-.1 .1M184.7 114.2h.1M184.7 114.1v.1"/>
<path d="M206.6 113.7l.2 .1M206.6 113.7l.2 .2M206.6 114.3v2.5h38.5M206.7 113.8l.1 .1M206.7 116.8l.1 .1M206.8 113.8h2.5M206.8 113.9h2.5M206.8 113.9h.1M206.8 114.2h3.6v2.1a.54 .54 0 0 1-.5 .5M206.8 114.2l-.2 .1M206.8 114.1l-.2 .2M206.8 114.2h-.1"/>
<path d="M206.8 114.1h3.5M206.8 114.1v.1M206.8 114.2v2.7M206.8 114.2h3.5M207 116.9h.1M207 116.9h.9M207.9 116.9h.1M208 116.8l-1.2 .1M209.3 113.9h.1M209.4 113.8l-.1 .1M209.5 113.7l-.2 .1M209.5 109.3h.1"/>
<path d="M209.6 109.3v3.4M209.6 109.3h.3M209.7 111.5h.1M209.9 109.3v3.1M209.9 112.4l.6 .2M209.9 109.3h.6M210.3 114.2h.1M210.3 114.1l.1 .1v.1M210.3 114.1v.1M210.3 116.6h35M210.4 115.2h.1M210.4 115.4h.3"/>
<path d="M210.6 115.3h.1M210.8 118.5h3.1M210.8 118.3h3.1M210.8 118.3v.2M210.9 118.3h3M210.9 118.3h-.1M211.9 116.8h.9M212 117.6l-.5 .4-.6 .3M212 117.6h.8M212 117.5h.8M212 117.5v.1M212.1 116.9v.5"/>
<path d="M212.6 116.9v.5M212.8 117.6l.5 .4 .6 .3M212.8 117.5v.1M213.9 118.3h.1M213.9 118.3v.2M214.3 116.8h.8M224.9 116.8h.9M234.9 116.8v.5h3.2M235.6 116.9h.9M235.6 116.8v.1M236.5 116.8v.1M236.8 118.5h3.1"/>
<path d="M236.8 118.3h3.1M236.8 118.3v.2M236.9 118.3h3M236.9 118.3h-.1M237.9 116.9h.9M237.9 116.8v.1M238 117.6l-.5 .4-.6 .3M238 117.6h.8M238 117.5h.8M238 117.5v.1M238.1 116.9v.5M238.6 116.9v.5"/>
<path d="M238.8 117.6l.5 .4 .6 .3M238.8 117.5v.1M238.8 116.8v.1M239.9 118.3h.1M239.9 118.3v.2M245.3 116.6l-.2 .2M245.3 116.6l-.1 .2M245.4 116.6l-.3 .2M52.8 122.4l.2 .9M52.8 129.2h.2M52.8 120.4v2M52.8 122.4v52.2h.2"/>
<path d="M52.8 122.4h.1M52.8 120.4h.1M52.8 120.3v.1M52.8 120.3l.2 .2M53 120.5h.1M53 120.3v3M53 129.2v.2M53 120.3h.1M53 120.3h-.2M53 120.3l-.1 .1M53 120.3v.2M53 120.4v.1"/>
<path d="M53 123.3v5.9M53 129.4v42.5M53 123.3h48.4M53 120.3h48.4M53 129.2h48.4M53 129.4h48.4M54.2 129.4v42.5M57.2 134.7h.2M57.4 134.7v32M57.4 134.7h.6M57.4 133.9v.8M57.8 133.3a2.81 2.81 0 0 1 2.1-1h34.6a2.65 2.65 0 0 1 2.7 2.7v31.4a2.65 2.65 0 0 1-2.7 2.6h-34.6a2.65 2.65 0 0 1-2.7-2.6v-31.7l.1-.5z"/>
<path d="M58 134.7h.2v2.7h-.2M58 137.6h.2v4.1h-.2M58 137.4h-.4v.2h.4M58 134.7v2.7M58 137.6v4.1M58.8 132.6h.9M59.7 132.6h35M59.7 132.6v36.2M60.1 128.3h.1M60.6 124.9h4.8v2.7h-4.8zM60.6 127.3h4.8M61 134h.2h.1v.2l-.1 .1-.2-.1z"/>
<path d="M74.3 132.3v.1h5.7v-.1M74.3 132.4h-14.6v.2M75.3 126.6l.1-.7v.8M75.4 125.9v.1M75.4 120.3v-4h3.6v4M79 125.9v.1M79.1 126.6l-.1-.7v.8M80 132.4h14.7v.2M93 134h.2h.1v.2l-.1 .1-.2-.1zM94.7 132.6v36.2M94.7 132.6h.9M96.4 134.7h-.2v2.7h.2"/>
<path d="M96.4 137.6h-.2v4.1h.2M96.4 134.7h.6M96.4 137.4h.3v.2h-.3M96.4 134.7v2.7M96.4 137.6v4.1M96.9 133.9v.8M97 134.7h.2M97 134.7v32M100.2 129.4v42.5M101.4 120.3v3M101.4 129.2v.2M101.4 129.2h.2"/>
<path d="M101.4 120.3h.1M101.4 120.3l.1 .1M101.4 120.3v.2M101.4 120.4v.1M101.4 123.3v5.9M101.4 129.4v42.5M101.4 120.5h.1M101.5 122.4l-.1 .9M101.5 120.4v2M101.5 120.3l.1 .1M101.5 120.3v.1M101.5 120.3l-.1 .2"/>
<path d="M101.5 122.4h.1M101.5 120.4h.1M101.6 122.4l-.2 .9M101.6 120.4v2M101.6 122.4v52.2h-.2M58 155.2h.2v4.1h-.2M58 146.4h.2v4.1h-.2M58 142h.2v4.1h-.2M58 159.6h.2v4.1h-.2M58 150.8h.2v4.1h-.2M58 141.7h-.4v.3h.4M58 146.1h-.4v.3h.4"/>
<path d="M58 150.5h-.4v.3h.4M58 154.9h-.4v.3h.4M58 159.3h-.4v.3h.4M58 142v4.1M58 146.4v4.1M58 150.8v4.1M58 155.2v4.1M58 159.6v4.1M74.5 154.1l.3 .3M74.5 154.1l.1-.1h2.1a.19 .19 0 0 1 .1 .2 .19 .19 0 0 1-.1 .2h-2.1l-.1-.1zM74.5 153.1l.1-.1h2.1a.19 .19 0 0 1 .1 .2 .19 .19 0 0 1-.1 .2h-2.1zM74.5 152.1l.1-.1h2.1a.21 .21 0 0 1 .1 .2 .21 .21 0 0 1-.1 .2h-2.1l-.1-.1z"/>
<path d="M74.5 147.1l2.2-.1a.19 .19 0 0 1 .1 .2 .19 .19 0 0 1-.1 .2h-2.1zM74.5 149.1l.1-.1h2.1a.21 .21 0 0 1 .1 .2 .21 .21 0 0 1-.1 .2h-2.1l-.1-.1zM74.5 150.1l.1-.1h2.1a.19 .19 0 0 1 .1 .2 .19 .19 0 0 1-.1 .2h-2.1zM74.6 148h2.1a.19 .19 0 0 1 .1 .2 .19 .19 0 0 1-.1 .2h-2.1a.2 .2 0 0 1-.1-.2 .2 .2 0 0 1 .1-.2zM74.6 151h2.1a.19 .19 0 0 1 .1 .2 .19 .19 0 0 1-.1 .2h-2.1a.2 .2 0 0 1-.1-.2 .2 .2 0 0 1 .1-.2zM74.8 147l-.3 .2M76.5 151l.3 .3M76.8 150.1l-.3 .3M76.8 150l-.3 .4M77.6 150.1l.3 .3M77.6 150l.3 .4M77.6 153h2.1a.19 .19 0 0 1 .2 .2 .19 .19 0 0 1-.2 .2h-2.1l-.1-.1z"/>
<path d="M77.6 152h2.1a.21 .21 0 0 1 .2 .2 .21 .21 0 0 1-.2 .2h-2l-.2-.1zM77.6 149h2.1a.21 .21 0 0 1 .2 .2 .21 .21 0 0 1-.2 .2h-2l-.2-.1zM77.6 150h2.1a.19 .19 0 0 1 .2 .2 .19 .19 0 0 1-.2 .2h-2.1l-.1-.1zM77.6 147h2.1a.19 .19 0 0 1 .2 .2 .19 .19 0 0 1-.2 .2h-2.1l-.1-.1zM77.6 148h2.1a.19 .19 0 0 1 .2 .2 .19 .19 0 0 1-.2 .2h-2.1l-.1-.1zM77.6 151h2.1a.19 .19 0 0 1 .2 .2 .19 .19 0 0 1-.2 .2h-2.1l-.1-.1zM77.6 154h2.1a.19 .19 0 0 1 .2 .2 .19 .19 0 0 1-.2 .2h-2.1l-.1-.1zM77.9 151l-.3 .3M79.6 147l.3 .2M79.9 154.1l-.3 .3M96.4 142h-.2v4.1h.2M96.4 155.2h-.2v4.1h.2"/>
<path d="M96.4 159.6h-.2v4.1h.2M96.4 146.4h-.2v4.1h.2M96.4 150.8h-.2v4.1h.2M96.4 141.7h.3v.3h-.3M96.4 146.1h.3v.3h-.3M96.4 150.5h.3v.3h-.3M96.4 154.9h.3v.3h-.3M96.4 159.3h.3v.3h-.3M96.4 142v4.1M96.4 146.4v4.1M96.4 150.8v4.1M96.4 155.2v4.1"/>
<path d="M96.4 159.6v4.1M52.8 172l.2 .1zM52.9 171.9l.1 .2M52.9 172l.1 .1M52.9 172v.1M52.9 171.9h48.6M52.9 171.9v.1M53 174.6v.1h48.4v-.1M53 172.1v2.5M53 172.1h48.4M53 174.5h48.4M54.5 174.7h.1"/>
<path d="M54.5 174.7h.9M55.4 174.7h.1M57.2 166.7h.2M57.4 166.7h.6M57.4 166.7v.7M57.9 176.2h3.1M57.9 176.3h3.1M57.9 176.2v.1M58 176.1h3M58 164h.2v2.7h-.2M58 176.1l-.1 .1M58 163.7h-.4v.3h.4"/>
<path d="M58 164v2.7M58.8 168.8h.9M59.1 175.4l-.5 .4-.6 .3M59.1 175.4h.8M59.1 175.3h.8M59.1 175.3v.1M59.2 174.7v.5M59.7 168.8v.2h35v-.2M59.7 168.8h35M59.8 174.7v.5M59.9 175.4l.5 .4 .6 .3M59.9 175.3v.1"/>
<path d="M61 176.1v.1M61 176.2v.1h-3.1M61 167.1l.2-.1 .1 .1v.2l-.1 .1-.2-.1zM75.4 174.7v.4h3.6v-.4M76.8 174.7h.1M76.8 174.7h.8M77.6 174.7h.1M93 167.1l.2-.1 .1 .1v.2l-.1 .1-.2-.1zM93.3 176.3h3.1M93.3 176.2v.1h3.1M93.3 176.2h3.1M93.4 176.1h3"/>
<path d="M93.4 176.1l-.1 .1M94.5 175.4l-.5 .4-.6 .3M94.5 175.4h.8M94.5 175.3h.8M94.5 175.3v.1M94.6 174.7v.5M94.7 168.8h.9M95.1 174.7v.5M95.3 175.4l.5 .4 .6 .3M95.3 175.3v.1M96.4 164h-.2v2.7h.2M96.4 176.1v.1"/>
<path d="M96.4 163.7h.3v.3h-.3M96.4 166.7h.6M96.4 164v2.7M96.4 176.2v.1M96.9 166.7v.7M97 166.7h.2M99 174.7h.1M99 174.7h.8M99.8 174.7h.1M101.4 172.1l.2-.1zM101.4 172.1v2.5M101.5 171.9l-.1 .2"/>
<path d="M101.5 172l-.1 .1M101.5 172v.1M101.5 171.9v.1"/>
<circle cx="75.2" cy="37" r=".08"/>
<circle cx="75.4" cy="36.9" r=".11"/>
<circle cx="59.2" cy="45.4" r=".07"/>
<circle cx="95.8" cy="79.5" r=".13"/>
<circle cx="101.5" cy="76.2" r=".13"/>
<circle cx="143.2" cy="70.6" r=".11"/>
<circle cx="143.2" cy="66.3" r=".11"/>
<circle cx="149.1" cy="70.6" r=".11"/>
<circle cx="149.1" cy="66.3" r=".11"/>
<circle cx="155.4" cy="68.5" r=".39"/>
<circle cx="158.7" cy="68.5" r=".4"/>
<circle cx="160.4" cy="60.5" r=".12"/>
<circle cx="160.4" cy="60.5" r=".16"/>
<circle cx="162" cy="68.5" r=".39"/>
<circle cx="165.4" cy="68.5" r=".4"/>
<circle cx="175.2" cy="68.5" r=".67"/>
<circle cx="81.5" cy="87.8" r=".1"/>
<circle cx="90" cy="82.9" r=".12"/>
<circle cx="77.2" cy="118.3" r=".16"/>
<circle cx="77.2" cy="118.3" r=".11"/>
<circle cx="208.6" cy="116" r=".18"/>
<circle cx="208.6" cy="116" r=".32"/>
<circle cx="213.4" cy="116" r=".11"/>
<circle cx="213.4" cy="116.1" r=".17"/>
<circle cx="223.2" cy="116.1" r=".16"/>
<circle cx="223.2" cy="116" r=".11"/>
<circle cx="232.9" cy="116" r=".16"/>
<circle cx="232.9" cy="116" r=".1"/>
<circle cx="242.6" cy="116" r=".11"/>
<circle cx="242.6" cy="116" r=".16"/>
<circle cx="55.2" cy="132.3" r=".32"/>
<circle cx="55.2" cy="132.3" r=".17"/>
<circle cx="55.2" cy="132.3" r=".44"/>
<circle cx="60" cy="128.4" r=".11"/>
<circle cx="60" cy="124.2" r=".11"/>
<circle cx="61.2" cy="134.1" r=".32"/>
<circle cx="61.2" cy="134.1" r=".27"/>
<circle cx="61.2" cy="134.1" r=".16"/>
<circle cx="65.9" cy="124.1" r=".09"/>
<circle cx="65.9" cy="128.4" r=".09"/>
<circle cx="72.2" cy="126.3" r=".41"/>
<circle cx="75.5" cy="126.3" r=".39"/>
<circle cx="78.9" cy="126.3" r=".41"/>
<circle cx="82.2" cy="126.3" r=".39"/>
<circle cx="92" cy="126.3" r=".67"/>
<circle cx="93.2" cy="134.1" r=".27"/>
<circle cx="93.2" cy="134.1" r=".33"/>
<circle cx="93.2" cy="134.1" r=".16"/>
<circle cx="99.2" cy="132.3" r=".17"/>
<circle cx="99.2" cy="132.3" r=".44"/>
<circle cx="99.2" cy="132.3" r=".33"/>
<circle cx="76.3" cy="150.2" r=".14"/>
<circle cx="78.1" cy="151.2" r=".14"/>
<circle cx="55.2" cy="169" r=".32"/>
<circle cx="55.2" cy="169" r=".17"/>
<circle cx="55.2" cy="169" r=".44"/>
<circle cx="61.2" cy="167.2" r=".32"/>
<circle cx="61.2" cy="167.2" r=".27"/>
<circle cx="61.2" cy="167.2" r=".16"/>
<circle cx="93.2" cy="167.2" r=".27"/>
<circle cx="93.2" cy="167.2" r=".16"/>
<circle cx="93.2" cy="167.2" r=".33"/>
<circle cx="99.2" cy="169" r=".17"/>
<circle cx="99.2" cy="169" r=".44"/>
<circle cx="99.2" cy="169" r=".33"/>
</g>
<text font-size="3.5" fill="#191924" x="238.6" y="187.1">JP INGLOBAL</text>
<g font-size="2.8">
<text x="138.1" y="175.5">DIMENSIONES</text>
<text x="141.7" y="178.4">EN m.m.</text>
<text x="218.8" y="183.6">D.ROMERO</text>
<text x="202.5" y="188.3">1</text>
<text x="146.5" y="193.5">REMATAR FILOS Y ARISTAS VIVAS</text>
<text x="146.7" y="203.3">ENSAMBLE GENERAL HCF-115</text>
<text x="213.2" y="203.6">HOJA 1 DE 1</text>
</g>
<g font-size="2.5">
<text x="196.9" y="89.5">899,80</text>
<text x="58.4" y="94.4">HORNO DE CONVECCIÓN FORZADA</text>
<text x="126.8" y="91.4">840,50</text>
<text x="71.8" y="96.8">JP HCF-115</text>
<text x="156.6" y="122.1">731,80</text>
<text x="222.3" y="122.3">582,60</text>
<text x="45.8" y="151.6">550</text>
<text x="75.2" y="179.6">600</text>
<text x="174.9" y="183.3">1:15</text>
<text x="194.8" y="183.2">21/07/2016</text>
<text x="66.1" y="186">CAMARA INTERIOR</text>
<text x="176.5" y="188.6">01</text>
<text x="96.5" y="202">EXCEPTO INDICACION EN PLANO</text>
</g>
<g font-size="2.1">
<text x="151.6" y="165.8">+ 1,0</text>
<text x="152" y="168">-</text>
<text x="160.9" y="183.3">ESCALA:</text>
<text x="185.8" y="183.2">FECHA:</text>
<text x="210.6" y="183.2">DIBUJÓ:</text>
<text x="160.8" y="188.3">VERSION:</text>
<text x="185.5" y="187.1">CANT. POR</text>
<text x="185.5" y="189.2">MAQUINA:</text>
<text x="210.7" y="188.2">REVISÓ:</text>
<text x="210.6" y="192.3">ACABADO SUPERFICIAL:</text>
<text x="135.6" y="203.3">NOMBRE:</text>
<text x="235.4" y="203.3">PLANO Nº:</text>
</g>
<text font-size="2.1" fill="#191924" x="154.6" y="168">1,0</text>
<g font-size="2">
<text x="164.8" y="166.5">01:</text>
<text x="164.8" y="170.6">02:</text>
<text x="162.7" y="178.9" transform="rotate(-90 162.7 178.9)">MODIFICACIÓN</text>
<text x="164.8" y="178.6">04:</text>
<text x="164.8" y="174.6">03:</text>
<text x="135.5" y="198.1">MATERIAL:</text>
<text x="146.5" y="198.1">INDICADO</text>
</g>
<g font-size="1.8">
<text x="135.4" y="165.8">TOLERANCIA</text>
<text x="135.4" y="167.6">GENERAL:</text>
</g>
<text font-size="1.8" fill="#191924" x="91.8" y="199.3">N10</text>
<g font-size="1.4" fill="#191924">
<text x="139.3" y="169.9">EXCEPTO INDICACION</text>
<text x="143.4" y="171.3">EN PLANO</text>
</g>
<g font-size="1.4">
<text x="240.3" y="190.9">La información aqui contenida es</text>
<text x="240.3" y="195.1">Prohibida su reproducción total o</text>
<text x="243" y="192.3">propiedad intelectual de</text>
<text x="243.4" y="196.5">parcial sin autorización</text>
<text x="246.1" y="193.7">JP INGLOBAL.</text>
</g>
</svg>
